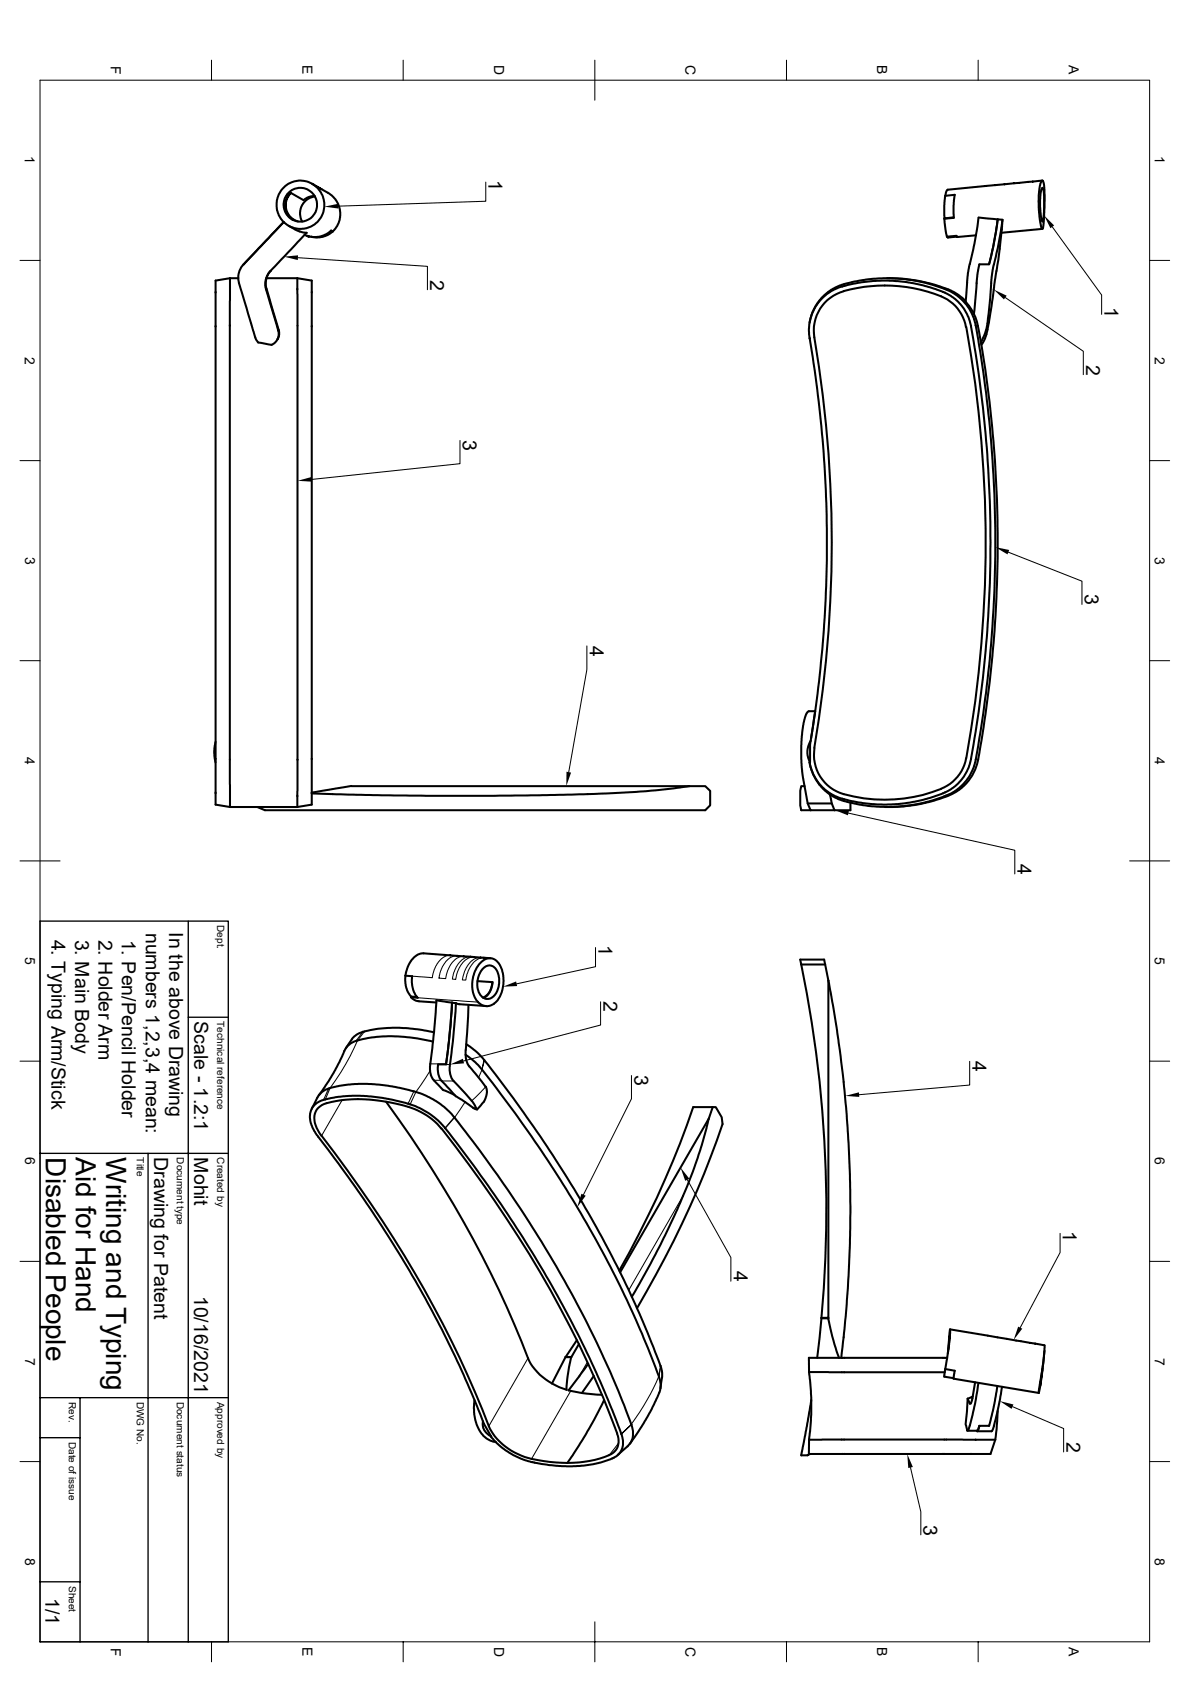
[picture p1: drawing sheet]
<svg xmlns="http://www.w3.org/2000/svg" width="297mm" height="420mm" viewBox="0 0 297 420" stroke-linecap="round" stroke-linejoin="round" font-family="sans-serif">
<g fill="none" stroke="#000" stroke-width=".51">
<path d="M72.1 56.4l2.3 1.3 2.1 .4-9.2 9.8a4.7 4.7 0 0 0-.9 4.4l3.1 10.3a3.1 3.1 0 0 1-1.7 3.5l-3.4-.6-.5-.7-4.3-14.1-.1-1.9 .4-1.5 .8-1.2 10.1-10.6-10 10.5M72.6 48.2l3.2 1.8a3.8 3.8 0 0 1 2.7-1.1M73.1 54.9l-1.3-1.3-.6-1.8v-1l.4-1.4 1-1.2-1.1 1.7-.2 .9 .2 1.6 .6 1.2 .7 .9 1.6 .8M76 58.6l1.1 .5M77.2 59l-.1 .1M77.9 45.9l4.8 2.8 1.2 1.3 .7 1.6a5.8 5.8 0 0 1-1.5 6.2M78.6 49.1l-1.8 .6-1.4 1.5-.5 1.4v1l.5 1.7M83.1 57.8a5.8 5.8 0 0 1-5.5 1.3M83.1 57.8l-.5-.2a5.9 5.9 0 0 1-5.9 1.3l.4 .2M235.7 54.5v.1M235.7 54.6l.6 4.5 2.4-.2 .2 .3 4.7-.4M235.9 48.9l2.4-.3-.3 2.7v3.1l-2.3 .2"/>
<path d="M235.9 48.9l-.2 2.4v3.2l2.3-.2M236.4 59.1l.2 .2 2.2-.2M244.2 54.4a110.6 110.6 0 0 1-2.4 12.7l-.3 2.1-.5 6.2 .9 1 1.2 2M244.3 54.3l5.9 .6M249 54.8l-1.1 7-1.1 4.2-2.4 .1-.5 2.6-.8 9.7M249 54.8l-1.1 7-1.1 4.2M249 54.8h.1M260 45.2l.1-.1a.66 .66 0 0 1 .5 .9l.1 4.2-.4 6.5a.26 .26 0 0 1 0 .4 .26 .26 0 0 1-.3 0 .26 .26 0 0 1-.1-.4l-.5-2.7-.2-3.8 .2-3.1zM260.1 46.9a1.25 1.25 0 0 1 .5 1.4v3.9l-.2 2.7a.27 .27 0 0 1 0 .3 .27 .27 0 0 1-.4 .1 .27 .27 0 0 1 0-.4l-.3-2-.1-3.1 .2-1.8zM260.1 45.1l-23.5 2.3a1.81 1.81 0 0 0-.7 1.5M260.2 57.2l-10.3 .9M57.4 69.5v132"/>
<path d="M57.4 69.5l-3.6 .6v2.8v128l3.6 .6M57.4 69.5h2.1M66.5 69.5h7.7M67.6 67.6l-1.1 1.7-.2 2 3.3 11.1a2.82 2.82 0 0 1-.3 2.3M74.2 69.5l3.6 .6v130.8l-3.6 .6M74.2 69.5v132M210.6 72.7a10.2 10.2 0 0 0-7.4 11.5M210.6 72.7a37.2 37.2 0 0 1 25.8 2.1 10.4 10.4 0 0 1 4.7 6.9M221.4 69.5h.6a36.7 36.7 0 0 1 16.8 3.9l2.2 1.8M243.1 78.4l.8 2.2 1 4.9M202.1 84.4v.1M202.1 80.6a12.5 12.5 0 0 1 10.9-10.2l5.1-.8 4.4-.1 5.1 .4 4.6 1.1a15.6 15.6 0 0 1 8.5 4.5 11.9 11.9 0 0 1 2.8 5.8 300.4 300.4 0 0 1-.3 109.6 12.6 12.6 0 0 1-9.4 8.6l-5 1.3-3.2 .5-3.6 .2-5.5-.3-5.4-1.1a12.1 12.1 0 0 1-9-9.7"/>
<path d="M202.1 84.5a305.4 305.4 0 0 1 .1 101.4v4.5M202.1 84.5a11.6 11.6 0 0 1 9.8-13.4l3.1-.6 3.1-.4h3.5l4.7 .3 5.7 1.3a14.3 14.3 0 0 1 8.1 4.8 12.2 12.2 0 0 1 2.3 5 300.5 300.5 0 0 1-.4 109.4 12.2 12.2 0 0 1-9.2 8.1l-5.7 1.4-5.9 .5-5.8-.4-5.6-1.2-2.8-1.3-2.3-2-1.6-2.4-1-3.2M203.2 84.2a303.6 303.6 0 0 1 0 102.5M241.2 81.7a301.3 301.3 0 0 1 0 107.6M244.9 85.5a298.4 298.4 0 0 1-1.1 105.6 12.8 12.8 0 0 1-9.7 8.5l-.5 .1a38.1 38.1 0 0 1-12.2 1.8M244.9 85.5l1.2-3.2a114.8 114.8 0 0 0 1.4-13.2l.4-2.3 1.1-4.9 1.2-7-1 10-2.4 15.7-.7 3.2-1.2 2.3M53.8 185.3l-.3 2.2 .3 2.9M172 196.3l-7.7 1-5.5 .4-10.5 .5-13.8 .4-28.3 .1-28.4-.6M172 196.3h4l1.2 1.2v3.6l-1.2 1.2h-109.9l-1.9-.8M172 196.3h-84.3l-9.9 1.6M200.8 196.3h-.8l-.3 1.2v3.6l.3 1.2h2.3M202.1 190.4h.1"/>
<path d="M202.4 184.9l-.4 .7a5.1 5.1 0 0 0 .2 4.8M202.4 184.3l1.1-6.7h-1.6l-.6 .5-.9 3-.4 4v4.5l.3 3.7 1.3 7.3 .7 1.7M203.3 186.8a10.2 10.2 0 0 0 7.3 11.5 38.3 38.3 0 0 0 24.3-1.3M207.1 198.3l.5 2.3 .7 1.7M241.1 189.3a10.1 10.1 0 0 1-6.2 7.6M57.4 201.5h16.8M201.6 200.6h6M202.3 202.3h6M212.3 200.4v1.9h-4M122.4 239.3l-17.3-1.2-1.1 .4-1.4 1.4-.8 1.5-.6 2.2M101.2 243.6l.1 2.3a4.9 4.9 0 0 0 1.3 2.9l1.5 .2M101.2 243.6l1.7 .2-.1 1.5 .4 2 .5 1.1 .6 .7-1.7-.1"/>
<path d="M102.6 249a2.98 2.98 0 0 0 2 1l4.3 .3M102.6 248.8v.2M108.3 257.8a34.7 34.7 0 0 0-18.8 .3l-1.5 1.1-1.7 2.5M112.8 250.4l-.4 6.7-1.1 8.7M112.8 250.4l-.4 5.8-1.1 9.6h-2v.6l.1 1.8 .4 1.1 1.8 2.1a11 11 0 0 0 3.4 3l3.4 2.5 .7 .1M112.8 250.4l-3.9-.6-.6 7.9-1 9.5 .5 1.9 1.6 1.8a4.2 4.2 0 0 0 2.5 1.8l1.6 .8M112.8 250.4l1 .1M112.8 250.4h.1M113.8 250.5l.7 .2 6.8 .5M113.8 250.5l-.8 9.6-.8 6.3 .2 1.8 .3 1.1 .5 .6a32 32 0 0 1 5.2 6l.7 1.1M116.9 250.9l-.7 11.4 .1 2.3 .6 1.4 4.3 5.4M119.2 245l3.7 .2-.2 1.1a3.6 3.6 0 0 1-2.2 2.8"/>
<path d="M120.2 240.2a2.77 2.77 0 0 1 4.7 1 8.5 8.5 0 0 1-1.3 9.2 3.1 3.1 0 0 1-5.2-1.5 8.3 8.3 0 0 1 1.8-8.7zM120.4 241.9a2.15 2.15 0 0 1 2.3-.7 2.15 2.15 0 0 1 1.6 1.8 5.5 5.5 0 0 1-1.9 6.3 2.57 2.57 0 0 1-3.2-2.5 6.2 6.2 0 0 1 1.2-4.9zM122.9 245.2l-.6 2.4-.8 1.1-.8 .5M200 240.8a302.4 302.4 0 0 1 5 88.3M200 240.8l-.3-1.2h6l1.1 5.3M200 240.8h6M206.8 244.9v84.2h-1.8M206.8 244.9l2.1 12.4 1.5 11.3 .9 9.7 .8 15 .1 13.4-.4 11.9-.7 10.2-1.1 10.2M77.8 276.9l1.4-2.8a6 6 0 0 1 4.8-2.8l3.9-.6 3.8-.1 5.2 .5 4.2 .8a20.4 20.4 0 0 1 12.4 7.2 288 288 0 0 1 42.7 73l1.4 3.6a4.8 4.8 0 0 1-1 5.4l-2.4 2.2M78.4 276.1l.2-.3a7.7 7.7 0 0 1 4.5-1.7l3.9-.5 4.5 .1 4 .5 5.3 1.1a18.9 18.9 0 0 1 10.3 6.4 289.6 289.6 0 0 1 41.7 70.4l2.3 6a4.6 4.6 0 0 1-3.5 6.5l-3.4 1-5.4 .5-5.6-.3-5.6-1-3.6-1.5-2.9-1.9-2.4-2.4-1.9-3.5a284.4 284.4 0 0 0-41.5-71.9l-.9-1.2-.8-2.1a4.5 4.5 0 0 1 .8-4.2zM81.5 275.5a4 4 0 0 0-2.5 6.1l.4 .7a306.7 306.7 0 0 1 39.2 65.3l3.4 8.5a16.3 16.3 0 0 0 13.7 8.7l5.9 .5M81.5 275.5a38.1 38.1 0 0 1 23.5 2.2 15.1 15.1 0 0 1 5.2 4.1"/>
<path d="M96.4 275.1a284 284 0 0 1 36.1 65.4 16.2 16.2 0 0 0 8.9 6.5M108.1 260.1a35.5 35.5 0 0 0-19.9 .1 4.9 4.9 0 0 0-2.8 3.6l-2.1 4.1-3.7 5.6M116.2 263.4a17.4 17.4 0 0 1 4.1 3.7 289.5 289.5 0 0 1 41.9 70.7l2.3 5.9a6.6 6.6 0 0 1-.8 6.1l-3 5.6-3.5 5.1M116.4 260.7a17.2 17.2 0 0 1 4.5 4.1 287.7 287.7 0 0 1 41.7 70.4l2.3 5.9 .3 1.3 .1 1.4-.5 2.9M119.1 277h.1M121.2 271.4h.1M121.2 271.4l.3 1-.1 1.1a6.4 6.4 0 0 1-2.3 3.5M176.9 279.3l1-2.9h.7l1.5 2.6 .2 1.7a244 244 0 0 1-21.3 45.9M176.9 279.3l-22.1 38.4M176.9 279.3l-2 7.3a188.5 188.5 0 0 1-17.2 37.2M177.9 276.4h-4.9a241.8 241.8 0 0 1-18.4 40.9M110.2 281.8a283.9 283.9 0 0 1 43.9 76.1"/>
<path d="M141.1 338.9h1.4M141.2 338.8l-3.4 6.7M142.6 338.9h-.1a41.1 41.1 0 0 0-1.1 8.1M144 334.6l-2.8 4.2M144.5 335.6l-1.9 3.2h-1.4M205 329.1l-1 9.9M205 329.2h1.7M206.7 329.2l1 4.5 1.7 5.3M206.8 329.1l-.1 .1M236.4 339h-34.5v3.6M236.6 337.9l.6-6-.3 3.8-1 6.1M237 334.1l.1-.5-.4 3.3"/>
<path d="M237.1 331.9l23.6 4-.3 4-1.2 7.9 .6-2.8M260.7 337.3l-1.1 8.8 .6-4.4M118.4 349.6v3.5l.5 2.5 .8 1.6a5.4 5.4 0 0 0 4 2.8M120.5 354.9v.1a3.4 3.4 0 0 0 2.1 3.7M146.8 340.5l-4.9 6.7a39.2 39.2 0 0 0 8.3 1.1M148.2 343.6l-3 4.2M150.8 349.6l-4.7 8.8-4.5 6.9M154 358a3.8 3.8 0 0 1-2 5.3 26.8 26.8 0 0 1-10.4 2M201.9 359.5v3.6h40.5M201.9 342.6h33.9M201.9 342.6l.6 6.3v4.3l-.6 6.3M202.5 349.6l-2.5 13.8h1.5l.7-.3"/>
<path d="M235.9 341.8l2.4 .5-.3 2 21.2 3.5M235.9 341.8l-.2 1.9 2.3 .4M242.8 348.7l-1.3 .5M243.4 345.1l-1 5a.25 .25 0 0 1 0 .3 .25 .25 0 0 1-.4 0l-.5-1.2M244.2 345.3a54.4 54.4 0 0 1-2.5 11.7l-.1 .3-.2-.2a8.5 8.5 0 0 1-.1-4.6l.2-3.3M244.4 356.1l-.2 .8a.28 .28 0 0 1-.1 .3 .28 .28 0 0 1-.3 .1M244.4 356l-.4 1.3h-2.5M248.4 359.5l-1.2 3.6h-4.8M248.4 359.5h-46.5M248.9 346.1l-.7 4.3-1.3 5.5-2.5 .2M249 352.3l-.6 7.2M250.1 346.3l-1.3 6.7-1.2 4.3-3.7 .1"/>
<path d="M242.4 363.1h.1"/>
<circle cx="75" cy="51.1" r="4.2"/>
<circle cx="75" cy="51.1" r="6"/>
</g>
<g fill="none" stroke="#000" stroke-width=".25">
<path d="M52.8 15v5M100.6 15v5M148.5 15v10M196.3 15v5M244.1 15v5M10 20h276.9v390h-276.9zM121.2 45.5v4.7l-36.7 1.3M262.6 56.6l12.4 17.1v4.8M5 65h5M74.4 64.3l32.3 2.2v5.8M250.9 74.3l19.5 13.4v5.9M286.9 65h5"/>
<path d="M5 115h5M114.8 110v5.8l-37 3.9M286.9 115h5M251.7 137.9l18.3 7.2v5.8M5 165h5M146.5 161.3v5.9l-4.6 25.6M286.9 165h5M5 215h10M211.8 203l41.5 9.3v5.9M281.9 215h10M112.4 238.5l-.9 .1-.8 .4-1.3 1.2-1 1.8-.5 2.1-5-.3M114.1 238.7l-.9 .1-.8 .3-1.2 1.1-1.2 2.2-.4 1.8 1.7 .1 .5-2 1.1-2 1.5-1.2 1.3-.3"/>
<path d="M117.4 238.9l-1.4 .3-1.4 1.1-1.1 1.8-.6 2.4 .8 .1 .5-2 1.3-2.2 1.5-1.2 1.3-.2M119.9 239.1l-.9 .1-.7 .3-1.2 1.1-1.1 1.8-.6 2.3h.8l.7-2.3 1.2-1.9 1.3-1.1 1.4-.3M148.6 236.6v4.8l-19.7 4.3M90.6 257.6l-1.7 2.3M91 257.6l-1.8 2.2-2.9 5.9-3.9 6-1.2 2.8M104.3 249.1l15 1.1M149.9 250.1v5.8l-34.2 9M5 265h5M82 271.8l-1.2 2.8M85.4 274.7l-5.1 8.9M103.3 272.5l-1.4 3.1M107.4 267.3l-3.6 5.4-1.4 3.1"/>
<path d="M107.4 265.6h3.9M108.3 269.7h1.8M109.3 265.8h3M110.2 269.9h3M113.4 279l-2.3 2.6M116.1 275.2l-2.6 3.9-2.4 2.6M118.1 276.6h.7M120.8 264.7l-.5 2.3M120.9 264.8l-.6 2.3-.8 2M121.2 271.4l-3.5 3.5M157.6 268.6v5.8l-12 23.9M242 265v5.9l-27.6 2.4"/>
<path d="M286.9 265h5M170.5 298.6l-13.6 23.6M171.5 294.6l10.9 19.4v5.9M5 315h5M264.6 308v4.8l-10 18.7M286.9 315h5M131.8 339.1l-9.8 17M142.5 347.3l-9.8 17M146.6 340.1l-2 3.6M157.6 355.7l-2.5 2.4M164.4 343.7a60.6 60.6 0 0 1-6.8 11.9l-2.5 2.4M164.8 341l-.3 2.7"/>
<path d="M164.9 341.1l-.4 2.7M252.7 351.2l12.8 5.5v5.8M5 365h5M154.4 360.3l-2.3 3M227.2 366.4l2.6 11.1v5.7M286.9 365h5M52.8 410v5M100.6 410v5M148.5 405v10M196.3 410v5M244.1 410v5"/>
</g>
<path d="M10 230h47v180h-47zM47 230v180M47 254h10M10 288h47M37 288v122M10 359h10M10 349h47M20 349v61M10 395h10" fill="none" stroke="#000" stroke-width=".34"/>
<g fill="#000">
<path d="M80.9 51.6l3.5-.7 .1 1.2zM260.6 53.8l2.5 2.5-.9 .7zM70.9 64.1l3.5-.3-.1 1.1zM248 72.3l3.2 1.5-.6 1zM74.3 120.1l3.4-1 .1 1.2zM248.4 136.6l3.5 .7-.4 1.1zM141.4 192.7l1.1 .2-1.1 3.4zM208.3 202.3l3.6 .1-.3 1.2zM125.5 246.4l3.3-1.3 .3 1.1zM112.3 265.8l3.2-1.4 .3 1.1zM210.9 273.6l3.5-.8 .1 1.1zM145.1 298.1l1.1 .5-2.1 2.9z"/>
<path d="M169.8 291.5l2.2 2.8-1 .6zM254.1 331.3l1 .5-2.1 2.8zM249.5 349.8l3.4 .9-.4 1.1zM226.4 363.1l1.4 3.2-1.1 .3z"/>
</g>
<g font-size="7">
<text x="11.5" y="289" transform="rotate(90 11.5 289)">Disabled People</text>
<text x="19" y="289" transform="rotate(90 19 289)">Aid for Hand</text>
<text x="26.5" y="289" transform="rotate(90 26.5 289)">Writing and Typing</text>
</g>
<g font-size="4.9">
<text x="121.9" y="44.9" transform="rotate(90 121.9 44.9)">1</text>
<text x="107.4" y="69.9" transform="rotate(90 107.4 69.9)">2</text>
<text x="275.6" y="76.7" transform="rotate(90 275.6 76.7)">1</text>
<text x="271.1" y="91.1" transform="rotate(90 271.1 91.1)">2</text>
<text x="115.5" y="109.8" transform="rotate(90 115.5 109.8)">3</text>
<text x="270.8" y="148.4" transform="rotate(90 270.8 148.4)">3</text>
<text x="147.2" y="161.2" transform="rotate(90 147.2 161.2)">4</text>
<text x="254" y="215.7" transform="rotate(90 254 215.7)">4</text>
<text x="36.4" y="232.9" transform="rotate(90 36.4 232.9)">numbers 1,2,3,4 mean:</text>
<text x="42.2" y="232.7" transform="rotate(90 42.2 232.7)">In the above Drawing</text>
<text x="12.9" y="234.6" transform="rotate(90 12.9 234.6)">4. Typing Arm/Stick</text>
<text x="18.8" y="234.6" transform="rotate(90 18.8 234.6)">3. Main Body</text>
<text x="24.6" y="234.6" transform="rotate(90 24.6 234.6)">2. Holder Arm</text>
<text x="30.4" y="234.6" transform="rotate(90 30.4 234.6)">1. Pen/Pencil Holder</text>
<text x="149.4" y="236" transform="rotate(90 149.4 236)">1</text>
<text x="150.6" y="250" transform="rotate(90 150.6 250)">2</text>
<text x="48.5" y="255" transform="rotate(90 48.5 255)">Scale - 1.2:1</text>
<text x="158.3" y="268.4" transform="rotate(90 158.3 268.4)">3</text>
<text x="242.7" y="265" transform="rotate(90 242.7 265)">4</text>
<text x="38.5" y="289" transform="rotate(90 38.5 289)">Drawing for Patent</text>
<text x="48.5" y="289" transform="rotate(90 48.5 289)">Mohit</text>
<text x="265.3" y="307.4" transform="rotate(90 265.3 307.4)">1</text>
<text x="183.1" y="317.4" transform="rotate(90 183.1 317.4)">4</text>
<text x="48.5" y="323.5" transform="rotate(90 48.5 323.5)">10/16/2021</text>
<text x="266.2" y="360.1" transform="rotate(90 266.2 360.1)">2</text>
<text x="230.5" y="380.7" transform="rotate(90 230.5 380.7)">3</text>
<text x="11.3" y="399.1" transform="rotate(90 11.3 399.1)">1/1</text>
</g>
<g font-size="3.5">
<text x="27.6" y="16.4" transform="rotate(90 27.6 16.4)">F</text>
<text x="75.5" y="16.3" transform="rotate(90 75.5 16.3)">E</text>
<text x="123.3" y="16.3" transform="rotate(90 123.3 16.3)">D</text>
<text x="171.1" y="16.3" transform="rotate(90 171.1 16.3)">C</text>
<text x="218.9" y="16.3" transform="rotate(90 218.9 16.3)">B</text>
<text x="266.8" y="16.3" transform="rotate(90 266.8 16.3)">A</text>
<text x="6.2" y="39" transform="rotate(90 6.2 39)">1</text>
<text x="288.2" y="39" transform="rotate(90 288.2 39)">1</text>
<text x="6.2" y="89" transform="rotate(90 6.2 89)">2</text>
<text x="288.2" y="89" transform="rotate(90 288.2 89)">2</text>
<text x="6.3" y="139" transform="rotate(90 6.3 139)">3</text>
<text x="288.2" y="139" transform="rotate(90 288.2 139)">3</text>
<text x="6.2" y="189" transform="rotate(90 6.2 189)">4</text>
<text x="288.2" y="189" transform="rotate(90 288.2 189)">4</text>
<text x="6.3" y="239" transform="rotate(90 6.3 239)">5</text>
<text x="288.2" y="239" transform="rotate(90 288.2 239)">5</text>
<text x="6.3" y="289" transform="rotate(90 6.3 289)">6</text>
<text x="288.2" y="289" transform="rotate(90 288.2 289)">6</text>
<text x="6.3" y="339" transform="rotate(90 6.3 339)">7</text>
<text x="288.2" y="339" transform="rotate(90 288.2 339)">7</text>
<text x="6.3" y="389" transform="rotate(90 6.3 389)">8</text>
<text x="288.2" y="389" transform="rotate(90 288.2 389)">8</text>
<text x="27.6" y="411.4" transform="rotate(90 27.6 411.4)">F</text>
<text x="75.5" y="411.3" transform="rotate(90 75.5 411.3)">E</text>
<text x="123.3" y="411.2" transform="rotate(90 123.3 411.2)">D</text>
<text x="171.1" y="411.2" transform="rotate(90 171.1 411.2)">C</text>
<text x="218.9" y="411.3" transform="rotate(90 218.9 411.3)">B</text>
<text x="266.8" y="411.3" transform="rotate(90 266.8 411.3)">A</text>
</g>
<g font-size="2.5">
<text x="54.2" y="231" transform="rotate(90 54.2 231)">Dept.</text>
<text x="54.2" y="255" transform="rotate(90 54.2 255)">Technical reference</text>
<text x="34.2" y="289" transform="rotate(90 34.2 289)">Title</text>
<text x="44.2" y="289" transform="rotate(90 44.2 289)">Document type</text>
<text x="54.2" y="289" transform="rotate(90 54.2 289)">Created by</text>
<text x="17.2" y="350" transform="rotate(90 17.2 350)">Rev.</text>
<text x="34.2" y="350" transform="rotate(90 34.2 350)">DWG No.</text>
<text x="44.2" y="350" transform="rotate(90 44.2 350)">Document status</text>
<text x="54.2" y="350" transform="rotate(90 54.2 350)">Approved by</text>
<text x="17.2" y="360" transform="rotate(90 17.2 360)">Date of issue</text>
<text x="17.2" y="396" transform="rotate(90 17.2 396)">Sheet</text>
</g>
</svg>
